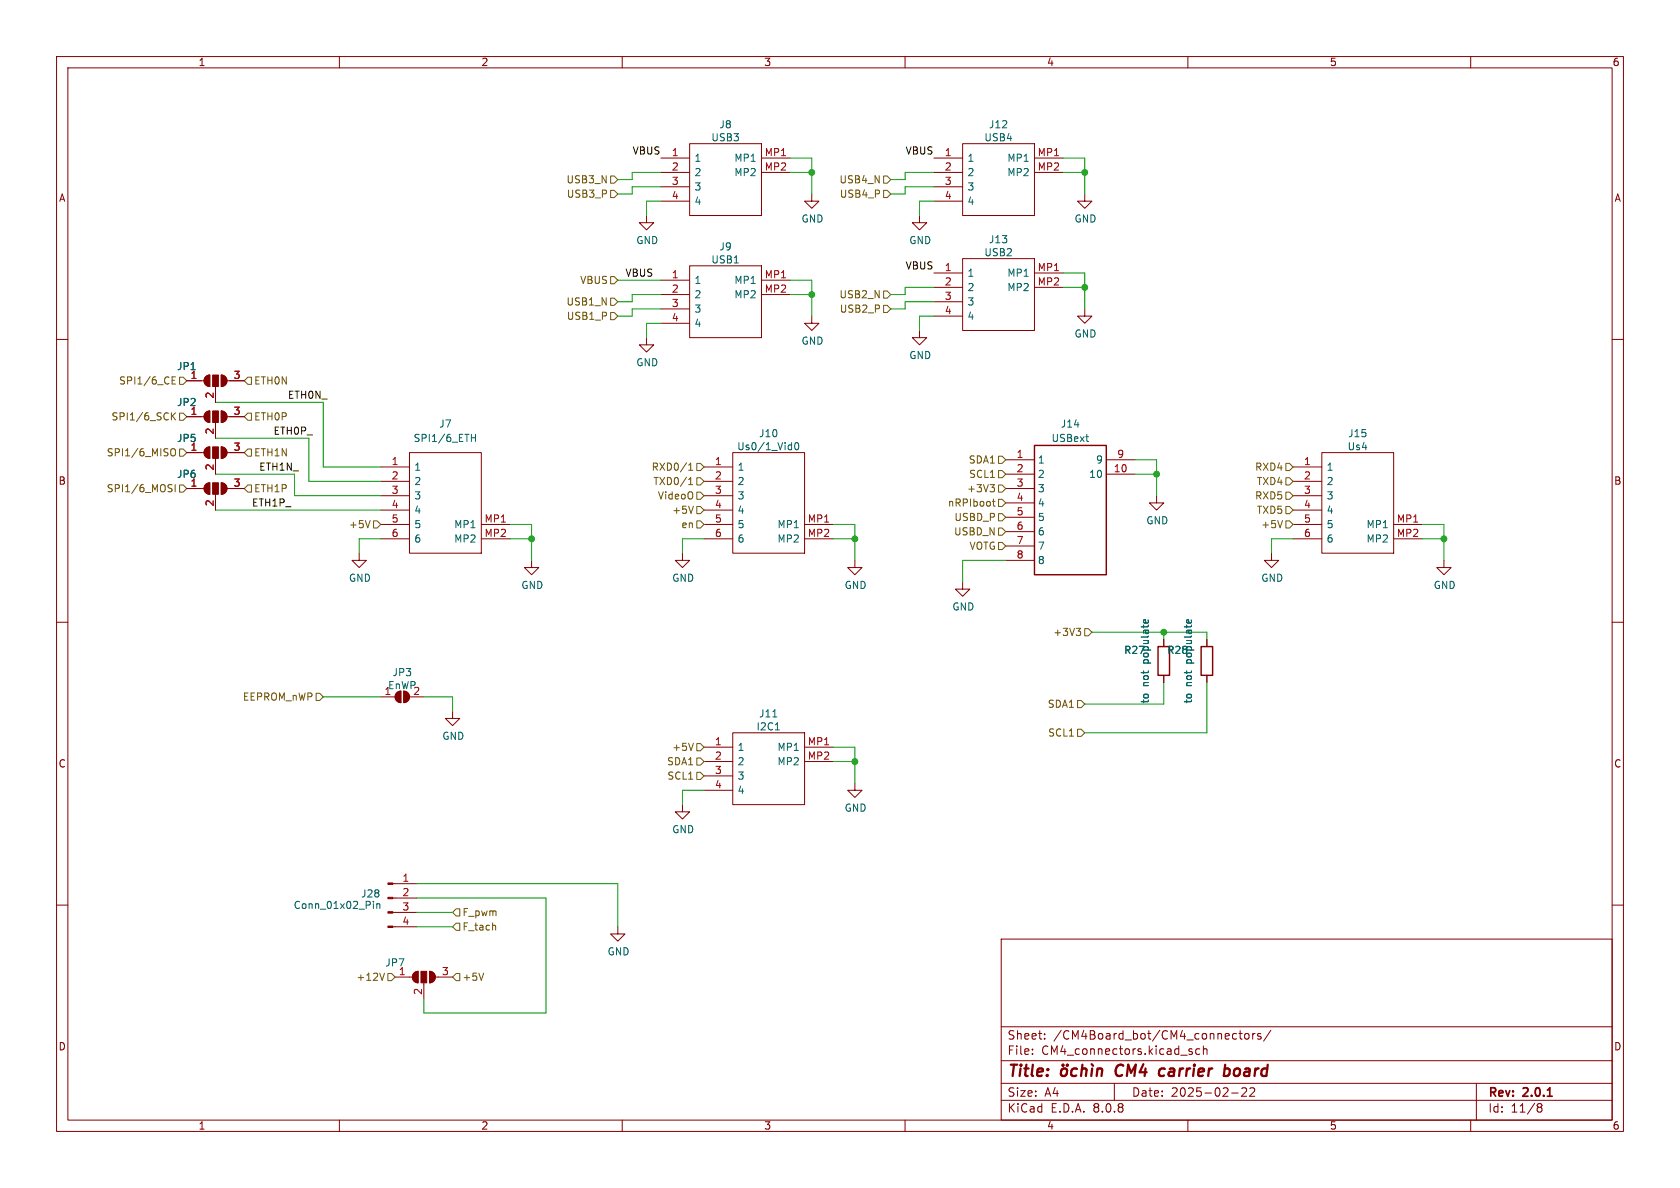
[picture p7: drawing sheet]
<svg xmlns="http://www.w3.org/2000/svg" width="297mm" height="210mm" viewBox="0 0 297 210" stroke-linecap="round" stroke-linejoin="round" font-family="sans-serif">
<g fill="none" stroke="#840000" stroke-width=".18">
<path d="M10 10h277v190h-277zM12 12h273v186h-273zM60 10v2M110 10v2M160 10v2M210 10v2M260 10v2M114.3 38.1v1.3h1.3l-1.3 1.2-1.3-1.2h1.3M116.8 27.9h5.1M116.8 30.5h5.1M116.8 33h5.1M116.8 35.6h5.1"/>
<path d="M121.9 25.4h12.7v12.7h-12.7zM134.6 27.9h5.1M134.6 30.5h5.1M143.5 34.3v1.3h1.3l-1.3 1.2-1.3-1.2h1.3M162.6 38.1v1.3h1.2l-1.2 1.2-1.3-1.2h1.3M165.1 27.9h5.1M165.1 30.5h5.1M165.1 33h5.1M165.1 35.6h5.1M170.2 25.4h12.7v12.7h-12.7zM182.9 27.9h5.1M182.9 30.5h5.1"/>
<path d="M191.8 34.3v1.3h1.2l-1.2 1.2-1.3-1.2h1.3M114.3 59.7v1.3h1.3l-1.3 1.2-1.3-1.2h1.3M116.8 49.5h5.1M116.8 52.1h5.1M116.8 54.6h5.1M116.8 57.2h5.1M121.9 47h12.7v12.7h-12.7zM134.6 49.5h5.1M134.6 52.1h5.1M143.5 55.9v1.3h1.3l-1.3 1.2-1.3-1.2h1.3M162.6 58.4v1.3h1.2l-1.2 1.3-1.3-1.3h1.3M165.1 48.3h5.1"/>
<path d="M165.1 50.8h5.1M165.1 53.3h5.1M165.1 55.9h5.1M170.2 45.7h12.7v12.7h-12.7zM182.9 48.3h5.1M182.9 50.8h5.1M191.8 54.6v1.3h1.2l-1.2 1.3-1.3-1.3h1.3M10 60h2M33 67.3h3.1M33 73.7h3.1M36.4 79.3l.7-.3v2a1.02 1.02 0 0 1-.9-.6 1.02 1.02 0 0 1 .2-1.1zM36.4 66.6l.7-.3v2a1.02 1.02 0 0 1-.9-.6 1.02 1.02 0 0 1 .2-1.1z"/>
<path d="M36.4 72.9l.7-.3v2.1a1.02 1.02 0 0 1-.9-.7 1.02 1.02 0 0 1 .2-1.1zM38.1 68.3v2.8M38.1 74.7v2.8M39.1 79a1.02 1.02 0 0 1 1 1 1.02 1.02 0 0 1-1 1zM39.1 66.3a1.02 1.02 0 0 1 1 1 1.02 1.02 0 0 1-1 1zM39.1 72.6a1.02 1.02 0 0 1 1 1.1 1.02 1.02 0 0 1-1 1zM40.1 67.3h3.1M40.1 73.7h3.1M285 60h2M33 86.4h3.1M33 80h3.1M36.4 85.6l.7-.3v2.1a1.02 1.02 0 0 1-.9-.7 1.02 1.02 0 0 1 .2-1.1z"/>
<path d="M38.1 81v2.8M38.1 87.4v2.8M39.1 85.3a1.02 1.02 0 0 1 1 1.1 1.02 1.02 0 0 1-1 1zM40.1 86.4h3.1M40.1 80h3.1M63.5 97.8v1.3h1.3l-1.3 1.2-1.3-1.2h1.3M67.3 82.6h5.1M67.3 85.1h5.1M67.3 87.6h5.1M67.3 90.2h5.1M67.3 92.7h5.1M67.3 95.3h5.1"/>
<path d="M72.4 80h12.7v17.8h-12.7zM85.1 92.7h5.1M85.1 95.3h5.1M94 99.1v1.2h1.2l-1.2 1.3-1.3-1.3h1.3M120.6 97.8v1.3h1.3l-1.3 1.2-1.2-1.2h1.2M124.5 82.6h5M124.5 85.1h5M124.5 87.6h5M124.5 90.2h5M124.5 92.7h5M124.5 95.3h5M129.5 80h12.7v17.8h-12.7z"/>
<path d="M142.2 92.7h5.1M142.2 95.3h5.1M151.1 99.1v1.2h1.3l-1.3 1.3-1.2-1.3h1.2M177.8 81.3h5.1M177.8 83.8h5.1M177.8 86.4h5.1M177.8 88.9h5.1M177.8 91.4h5.1M177.8 94h5.1M177.8 96.5h5.1M177.8 99.1h5.1M195.6 81.3h5.1"/>
<path d="M195.6 83.8h5.1M204.5 87.6v1.3h1.2l-1.2 1.3-1.3-1.3h1.3M224.8 97.8v1.3h1.3l-1.3 1.2-1.3-1.2h1.3M228.6 82.6h5.1M228.6 85.1h5.1M228.6 87.6h5.1M228.6 90.2h5.1M228.6 92.7h5.1M228.6 95.3h5.1M233.7 80h12.7v17.8h-12.7zM246.4 92.7h5.1M246.4 95.3h5.1"/>
<path d="M255.3 99.1v1.2h1.2l-1.2 1.3-1.3-1.3h1.3M10 110h2M170.2 102.9v1.2h1.2l-1.2 1.3-1.3-1.3h1.3M205.7 113v1.3M205.7 119.4v1.3M213.4 113v1.3M213.4 119.4v1.3M285 110h2M67.3 123.2h2.5M70.1 122.5l.8-.3v2a1.02 1.02 0 0 1-1-.6 1.02 1.02 0 0 1 .2-1.1zM71.4 122.2a1.02 1.02 0 0 1 1 1 1.02 1.02 0 0 1-1 1zM72.4 123.2h2.5"/>
<path d="M80 125.7v1.3h1.3l-1.3 1.3-1.3-1.3h1.3M124.5 132.1h5M124.5 134.6h5M124.5 137.2h5M124.5 139.7h5M129.5 129.5h12.7v12.7h-12.7zM142.2 132.1h5.1M142.2 134.6h5.1M151.1 138.4v1.3h1.3l-1.3 1.3-1.2-1.3h1.2M69.4 158.8h4.3M69.4 156.2h4.3M120.6 142.2v1.3h1.3l-1.3 1.3-1.2-1.3h1.2"/>
<path d="M10 160h2M69.4 163.8h4.3M69.4 161.3h4.3M69.8 172.7h3.1M73.2 172l.7-.3v2a1.02 1.02 0 0 1-.9-.6 1.02 1.02 0 0 1 .2-1.1zM74.9 173.7v2.8M75.9 171.7a1.02 1.02 0 0 1 1.1 1 1.02 1.02 0 0 1-1.1 1zM77 172.7h3M109.2 163.8v1.3h1.3l-1.3 1.3-1.3-1.3h1.3M177 166h108v32h-108zM285 160h2M60 198v2"/>
<path d="M110 198v2M160 198v2M177 194.5h108M177 191.5h108M177 187.5h108M177 181.5h108M182.5 186.3v.1M182.5 185.5v.1M184.7 183.6v.1M184.7 182.8v.1M197 191.5v3M210 198v2"/>
<path d="M210.2 185.8l.5 .2 .1 .1-.1 .2-.4 .1M210.2 185.5h.5M212.1 185.5l-.4-.1-.3 .3v.4l.1 .2h.6M212.7 185.5l.3-.1 .3 .1 .1 .9M212.7 184.9v1.5M217.7 193.2h1.2M218.5 182.7l.1 .1M218.6 183.6l-.1 .1M219 182.7h.6M219.2 182.2v1.3l.4 .2M219.5 192.4l.6-.1 .2 .1 .1 .3-.9 1.1h.9M220.2 182.8l.3-.1 .3 .3v.4l-.3 .3-.3-.1-.2-.2v-.4z"/>
<path d="M221 192.4l.5-.1 .2 .1 .1 .3-.9 1.1h.9M221.5 182.7v1M221.9 182.7l-.3 .1-.1 .2M222.9 182.8l-.4-.1-.2 .2 .1 .2 .5 .2v.3h-.6M224.7 182.1l-1.3 2M260 198v2M261 191.5v6.5M271.7 195.5l.3 .2M271.7 195.4l.3-.3 .5 .1 .1 .3-.3 .2M272 195.7h.3M272 195.7l-.3 .3M272.3 195.7l.3 .3-.1 .5-.5 .1-.3-.3"/>
</g>
<path d="M273.6 193.8h.8" fill="none" stroke="#840000" stroke-width=".3"/>
<g fill="none" stroke="#840000" stroke-width=".4">
<path d="M187.7 189.1a.52 .52 0 0 1 .6-.2 .52 .52 0 0 1 .4 .4l-.1 .5a.55 .55 0 0 1-.5 .4 .55 .55 0 0 1-.6-.4zM187.9 188.2l.1 .1-.1 .1M187.9 188.2l-.1 .1 .1 .1M187.9 188.2v.2M188.7 188.2l-.1 .1 .1 .1M188.7 188.2l.1 .1-.1 .1M188.7 188.2v.2M190.4 189a.66 .66 0 0 0-1 .3l-.1 .5 .2 .3 .2 .1 .6-.1M191.3 189.1a.49 .49 0 0 1 .8 .1l-.1 1M191.4 188.2l-.3 2M193 188.1l.2 .3M193.1 188.9l-.2 1.3"/>
<path d="M194 189.1a.49 .49 0 0 1 .9 .1l-.2 1M194 188.9l-.1 1.3M197.5 188.5a1.27 1.27 0 0 0 0 1.6M205 190.1l.2 .1 .6-.1M205.9 189a.66 .66 0 0 0-1 .3M216.5 189l.2-.1 .6 .1 .1 .3-.1 .5a.66 .66 0 0 1-.9 .3M216.6 188.2l-.3 2"/>
</g>
<g fill="#840000" stroke="#840000" stroke-width=".18">
<path d="M70.1 122.5l.8-.3v2a1.02 1.02 0 0 1-1-.6 1.02 1.02 0 0 1 .2-1.1z"/>
<path d="M71.4 122.2a1.02 1.02 0 0 1 1 1 1.02 1.02 0 0 1-1 1z"/>
<path d="M73.2 172l.7-.3v2a1.02 1.02 0 0 1-.9-.6 1.02 1.02 0 0 1 .2-1.1z"/>
<path d="M74.4 171.7h1v2h-1z"/>
<path d="M75.9 171.7a1.02 1.02 0 0 1 1.1 1 1.02 1.02 0 0 1-1.1 1z"/>
<path d="M68.6 163.7h.8v.3h-.8z"/>
<path d="M68.6 161.2h.8v.2h-.8z"/>
<path d="M68.6 158.6h.8v.3h-.8z"/>
<path d="M68.6 156.1h.8v.2h-.8z"/>
<path d="M36.4 85.6l.7-.3v2.1a1.02 1.02 0 0 1-.9-.7 1.02 1.02 0 0 1 .2-1.1z"/>
<path d="M37.6 85.3h1v2.1h-1z"/>
<path d="M39.1 85.3a1.02 1.02 0 0 1 1 1.1 1.02 1.02 0 0 1-1 1z"/>
<path d="M36.4 79.3l.7-.3v2a1.02 1.02 0 0 1-.9-.6 1.02 1.02 0 0 1 .2-1.1z"/>
<path d="M37.6 79h1v2h-1z"/>
<path d="M39.1 79a1.02 1.02 0 0 1 1 1 1.02 1.02 0 0 1-1 1z"/>
<path d="M36.4 66.6l.7-.3v2a1.02 1.02 0 0 1-.9-.6 1.02 1.02 0 0 1 .2-1.1z"/>
<path d="M37.6 66.3h1v2h-1z"/>
<path d="M39.1 66.3a1.02 1.02 0 0 1 1 1 1.02 1.02 0 0 1-1 1z"/>
<path d="M36.4 72.9l.7-.3v2.1a1.02 1.02 0 0 1-.9-.7 1.02 1.02 0 0 1 .2-1.1z"/>
<path d="M37.6 72.6h1v2.1h-1z"/>
<path d="M39.1 72.6a1.02 1.02 0 0 1 1 1.1 1.02 1.02 0 0 1-1 1z"/>
</g>
<g fill="none" stroke="#006464" stroke-width=".18">
<path d="M83.3 76.8v1.2M83.3 77.4h.8M84.1 76.8v1.2M139.8 78.7h.1M139.9 78.2v1.3M139.9 79.4l-.1 .1M140.6 78.4l.2-.2a.68 .68 0 0 1 .4 .7 .68 .68 0 0 1-.4 .6l-.2-.1-.1-.4zM192 77.2h.4M192.3 78h.1M202.2 110v-.4l.3-.1 .1 .6M203 109.6v.4M209.8 110l.1-.4 .2-.1 .1 .6"/>
<path d="M210.6 109.6v.4M136.6 126.7h.7M137.1 129h.7M66 159.8v.8M66.6 159.8v.8M66.6 159.9l.2-.1h.3l.1 .8"/>
</g>
<path d="M182.9 78.7h12.7v22.9h-12.7zM204.7 114.3h2.1v5.1h-2.1zM212.3 114.3h2.1v5.1h-2.1z" fill="none" stroke="#840000" stroke-width=".25"/>
<g fill="none" stroke="#725600" stroke-width=".18">
<path d="M107.9 31.1h.7l.6 .7-.6 .6h-.7zM107.9 33.7h.7l.6 .6-.6 .6h-.7zM156.2 31.1h.6l.7 .7-.7 .6h-.6zM156.2 33.7h.6l.7 .6-.7 .6h-.6zM107.9 52.7h.7l.6 .6-.6 .7h-.7zM107.9 48.9h.7l.6 .6-.6 .7h-.7zM107.9 55.2h.7l.6 .7-.6 .6h-.7zM156.2 54h.6l.7 .6-.7 .6h-.6zM156.2 51.4h.6l.7 .7-.7 .6h-.6zM30.2 79.5l.3-.2a.43 .43 0 0 1 .5 .4v.5a.42 .42 0 0 1-.4 .4 .42 .42 0 0 1-.4-.4zM30.3 73v1.2M30.4 67.2h.4"/>
<path d="M30.5 73.5l.5 .7M31 73l-.7 .7M31 66.6h-.6v1.3h.6M31.7 66.7h.7l.6 .6-.6 .6h-.7zM31.7 73h.7l.6 .7-.6 .6h-.7zM31.7 79.4h.7l.6 .6-.6 .6h-.7zM43.8 79.4h.6v1.2h-.6l-.6-.6zM43.8 73h.6v1.3h-.6l-.6-.6zM43.8 66.7h.6v1.2h-.6l-.6-.6zM29.9 85.7h.5M29.9 86.3l.4 .1 .1 .3-.2 .2h-.3M31 85.7v1.2"/>
<path d="M31.7 85.7h.7l.6 .7-.6 .6h-.7zM43.8 85.7h.6v1.3h-.6l-.6-.6zM65.4 92l-.4 1.3M66 92.1h.7l.6 .6-.6 .6h-.7zM121.7 85.7h.8M121.7 82.2l.4-.3v1.2M121.7 84.8l.4-.4v1.3M121.7 83.1h.8M122.6 89.5l-.4 1.2M123.2 89.5h.6l.7 .7-.7 .6h-.6zM123.2 92.1h.6l.7 .6-.7 .6h-.6zM123.2 84.5h.6l.7 .6-.7 .6h-.6z"/>
<path d="M123.2 87h.6l.7 .6-.7 .7h-.6zM123.2 81.9h.6l.7 .7-.7 .6h-.6zM175 85.7h.8l-.4 .5M175.4 88.6h.5M175.6 86.2l.2 .2v.3l-.2 .2M175.6 88.2v1.1l.3 .2M176.5 90.8h.7l.6 .6-.6 .7h-.7zM176.5 83.2h.7l.6 .6-.6 .7h-.7zM176.5 85.7h.7l.6 .7-.6 .6h-.7zM176.5 80.6h.7l.6 .7-.6 .6h-.7zM176.5 95.9h.7l.6 .6-.6 .7h-.7zM176.5 93.3h.7l.6 .7-.6 .6h-.7z"/>
<path d="M176.5 88.3h.7l.6 .6-.6 .6h-.7zM226.7 92l-.4 1.3M227.3 81.9h.7l.6 .7-.6 .6h-.7zM227.3 87h.7l.6 .6-.6 .7h-.7zM227.3 84.5h.7l.6 .6-.6 .6h-.7zM227.3 89.5h.7l.6 .7-.6 .6h-.7zM227.3 92.1h.7l.6 .6-.6 .6h-.7zM190.3 111.1h.7l-.4 .5M190.8 111.6l.2 .2v.3l-.2 .2M191.8 111.1h.6l.6 .7-.6 .6h-.6zM55.9 122.6h.6l.6 .6-.6 .6h-.6zM122.6 131.4l-.4 1.3"/>
<path d="M123.2 131.4h.6l.7 .7-.7 .6h-.6zM123.2 134h.6l.7 .6-.7 .7h-.6zM123.2 136.5h.6l.7 .7-.7 .6h-.6zM190.5 123.8h.6l.7 .7-.7 .6h-.6zM190.5 128.9h.6l.7 .6-.7 .7h-.6zM68 172l-.4 1.3M68.6 172.1h.6l.6 .6-.6 .7h-.6zM80 172.7l.6-.6h.7v1.3h-.7zM80 161.3l.6-.6h.7v1.2h-.7zM80.6 163.2h.7v1.3h-.7l-.6-.7zM85.5 172l-.4 1.3M87.6 163.6v.8"/>
</g>
<g fill="none" stroke="#009600" stroke-width=".18">
<path d="M116.8 30.5h-5v1.3h-2.6M116.8 33h-5v1.3h-2.6M116.8 35.6h-2.5v2.5M139.7 30.5h3.8M139.7 27.9h3.8v6.4M165.1 30.5h-5.1v1.3h-2.5M165.1 33h-5.1v1.3h-2.5M165.1 35.6h-2.5v2.5M188 30.5h3.8M188 27.9h3.8v6.4M109.2 49.5h7.6M116.8 57.2h-2.5v2.5"/>
<path d="M116.8 52.1h-5v1.2h-2.6M116.8 54.6h-5v1.3h-2.6M139.7 49.5h3.8v6.4M139.7 52.1h3.8M165.1 50.8h-5.1v1.3h-2.5M165.1 53.3h-5.1v1.3h-2.5M165.1 55.9h-2.5v2.5M188 48.3h3.8v6.3M188 50.8h3.8M38.1 77.5h16.5v7.6h12.7M38.1 71.1h19v11.5h10.2M38.1 83.8h14v3.8h15.2"/>
<path d="M38.1 90.2h29.2M67.3 95.3h-3.8v2.5M90.2 92.7h3.8v6.4M90.2 95.3h3.8M124.5 95.3h-3.9v2.5M147.3 92.7h3.8v6.4M147.3 95.3h3.8M177.8 99.1h-7.6v3.8M200.7 83.8h3.8M200.7 81.3h3.8v6.3M228.6 95.3h-3.8v2.5M251.5 92.7h3.8v6.4"/>
<path d="M251.5 95.3h3.8M193 111.8h20.4v1.2M205.7 111.8v1.2M57.1 123.2h10.2M74.9 123.2h5.1v2.5M124.5 139.7h-3.9v2.5M147.3 132.1h3.8v6.3M147.3 134.6h3.8M205.7 120.7v3.8h-13.9M213.4 120.7v8.8h-21.6M73.7 158.8h22.8v20.3h-21.6v-2.6M73.7 156.2h35.5v7.6"/>
<path d="M73.7 161.3h6.3M73.7 163.8h6.3"/>
</g>
<g fill="#009600" stroke="#009600" stroke-width=".18">
<circle cx="143.5" cy="30.5" r=".51"/>
<circle cx="204.5" cy="83.8" r=".51"/>
<circle cx="255.3" cy="95.3" r=".51"/>
<circle cx="151.1" cy="134.6" r=".51"/>
<circle cx="94" cy="95.3" r=".51"/>
<circle cx="143.5" cy="52.1" r=".51"/>
<circle cx="151.1" cy="95.3" r=".51"/>
<circle cx="205.7" cy="111.8" r=".51"/>
<circle cx="191.8" cy="50.8" r=".51"/>
<circle cx="191.8" cy="30.5" r=".51"/>
</g>
<g font-size="2.8" fill="#840000">
<text x="178" y="190.9">Title:</text>
<text x="198.1" y="190.9">CM4</text>
<text x="206.6" y="190.9">carrier</text>
<text x="218.8" y="190.9">board</text>
</g>
<g font-size="2.1" fill="#840000">
<text x="178" y="184">Sheet:</text>
<text x="186.2" y="184">/CM4Board_bot/CM4_connectors/</text>
<text x="178" y="186.7">File:</text>
<text x="184.1" y="186.7">CM4_connectors.kicad_sch</text>
<text x="178" y="196.9">KiCad</text>
<text x="178" y="194.1">Size:</text>
<text x="184.7" y="194.1">A4</text>
<text x="185.7" y="196.9">E.D.A.</text>
<text x="193.3" y="196.9">8.0.8</text>
<text x="200" y="194.1">Date:</text>
<text x="207" y="194.1">2025-02-22</text>
<text x="263" y="194.3">Rev:</text>
<text x="263" y="196.9">Id:</text>
<text x="267.1" y="196.9">11/8</text>
<text x="269.4" y="194.3">2.0.1</text>
</g>
<g font-size="1.8" fill="#840000">
<text x="35" y="11.9">1</text>
<text x="85" y="11.9">2</text>
<text x="135" y="11.9">3</text>
<text x="185" y="11.9">4</text>
<text x="235" y="11.9">5</text>
<text x="285" y="11.9">6</text>
<text x="10.3" y="35.9">A</text>
<text x="285.3" y="35.9">A</text>
<text x="10.3" y="85.9">B</text>
<text x="285.3" y="85.9">B</text>
<text x="10.3" y="135.9">C</text>
<text x="285.3" y="135.9">C</text>
<text x="10.3" y="185.9">D</text>
<text x="285.3" y="185.9">D</text>
<text x="35" y="199.9">1</text>
<text x="85" y="199.9">2</text>
<text x="135" y="199.9">3</text>
<text x="185" y="199.9">4</text>
<text x="235" y="199.9">5</text>
<text x="285" y="199.9">6</text>
</g>
<g font-size="1.8" fill="#006464">
<text x="127.1" y="22.9">J8</text>
<text x="174.7" y="22.9">J12</text>
<text x="122.7" y="28.8">1</text>
<text x="125.7" y="25.2">USB3</text>
<text x="129.7" y="28.8">MP1</text>
<text x="170.9" y="28.8">1</text>
<text x="173.9" y="25.2">USB4</text>
<text x="178" y="28.8">MP1</text>
<text x="122.7" y="31.3">2</text>
<text x="122.7" y="33.9">3</text>
<text x="129.7" y="31.3">MP2</text>
<text x="170.9" y="31.3">2</text>
<text x="170.9" y="33.9">3</text>
<text x="178" y="31.3">MP2</text>
<text x="122.7" y="36.4">4</text>
<text x="141.6" y="39.5">GND</text>
<text x="170.9" y="36.4">4</text>
<text x="189.9" y="39.5">GND</text>
<text x="112.4" y="43.4">GND</text>
<text x="125.7" y="46.8">USB1</text>
<text x="127.1" y="44.5">J9</text>
<text x="160.7" y="43.4">GND</text>
<text x="173.9" y="45.5">USB2</text>
<text x="174.7" y="43.2">J13</text>
<text x="122.7" y="50.4">1</text>
<text x="122.7" y="52.9">2</text>
<text x="129.7" y="50.4">MP1</text>
<text x="129.7" y="52.9">MP2</text>
<text x="170.9" y="49.1">1</text>
<text x="170.9" y="51.7">2</text>
<text x="178" y="49.1">MP1</text>
<text x="178" y="51.7">MP2</text>
<text x="122.7" y="55.5">3</text>
<text x="122.7" y="58">4</text>
<text x="170.9" y="54.2">3</text>
<text x="170.9" y="56.7">4</text>
<text x="189.9" y="59.9">GND</text>
<text x="31.2" y="65.6">JP1</text>
<text x="112.4" y="64.9">GND</text>
<text x="141.6" y="61.1">GND</text>
<text x="160.7" y="63.7">GND</text>
<text x="31.2" y="72">JP2</text>
<text x="77.5" y="75.8">J7</text>
<text x="134.1" y="77.5">J10</text>
<text x="187.4" y="75.8">J14</text>
<text x="238.2" y="77.5">J15</text>
<text x="31.2" y="78.3">JP5</text>
<text x="73" y="78.3">SPI1/6_ETH</text>
<text x="73.2" y="83.4">1</text>
<text x="130.2" y="79.8">Us0/1_Vid0</text>
<text x="130.3" y="83.4">1</text>
<text x="183.4" y="82.1">1</text>
<text x="185.8" y="78.3">USBext</text>
<text x="193.7" y="82.1">9</text>
<text x="234.4" y="83.4">1</text>
<text x="238.1" y="79.8">Us4</text>
<text x="31.2" y="84.7">JP6</text>
<text x="73.2" y="86">2</text>
<text x="73.2" y="88.5">3</text>
<text x="130.3" y="86">2</text>
<text x="130.3" y="88.5">3</text>
<text x="183.4" y="84.7">2</text>
<text x="183.4" y="87.2">3</text>
<text x="183.4" y="89.8">4</text>
<text x="192.4" y="84.7">10</text>
<text x="234.4" y="86">2</text>
<text x="234.4" y="88.5">3</text>
<text x="73.2" y="91">4</text>
<text x="73.2" y="93.6">5</text>
<text x="80.2" y="93.6">MP1</text>
<text x="130.3" y="91">4</text>
<text x="130.3" y="93.6">5</text>
<text x="137.3" y="93.6">MP1</text>
<text x="183.4" y="92.3">5</text>
<text x="183.4" y="94.8">6</text>
<text x="202.6" y="92.9">GND</text>
<text x="234.4" y="91">4</text>
<text x="234.4" y="93.6">5</text>
<text x="241.5" y="93.6">MP1</text>
<text x="73.2" y="96.1">6</text>
<text x="80.2" y="96.1">MP2</text>
<text x="130.3" y="96.1">6</text>
<text x="137.3" y="96.1">MP2</text>
<text x="183.4" y="97.4">7</text>
<text x="183.4" y="99.9">8</text>
<text x="234.4" y="96.1">6</text>
<text x="241.5" y="96.1">MP2</text>
<text x="61.6" y="103">GND</text>
<text x="92.1" y="104.3">GND</text>
<text x="118.7" y="103">GND</text>
<text x="149.2" y="104.3">GND</text>
<text x="222.9" y="103">GND</text>
<text x="253.4" y="104.3">GND</text>
<text x="168.3" y="108.1">GND</text>
<text x="69.3" y="119.7">JP3</text>
<text x="198.6" y="115.8">R27</text>
<text x="203.3" y="117.2" transform="rotate(-90 203.3 117.2)">populate</text>
<text x="206.3" y="115.8">R28</text>
<text x="210.9" y="117.2" transform="rotate(-90 210.9 117.2)">populate</text>
<text x="68.5" y="122">EnWP</text>
<text x="73" y="122.9">2</text>
<text x="203.3" y="124.5" transform="rotate(-90 203.3 124.5)">to</text>
<text x="203.3" y="121.4" transform="rotate(-90 203.3 121.4)">not</text>
<text x="210.9" y="124.5" transform="rotate(-90 210.9 124.5)">to</text>
<text x="210.9" y="121.4" transform="rotate(-90 210.9 121.4)">not</text>
<text x="78.1" y="131">GND</text>
<text x="133.6" y="129.3">I2C1</text>
<text x="134.1" y="127">J11</text>
<text x="130.3" y="132.9">1</text>
<text x="130.3" y="135.5">2</text>
<text x="137.3" y="132.9">MP1</text>
<text x="137.3" y="135.5">MP2</text>
<text x="130.3" y="138">3</text>
<text x="130.3" y="140.6">4</text>
<text x="149.2" y="143.7">GND</text>
<text x="118.7" y="147.5">GND</text>
<text x="51.8" y="160.9">Conn_01x02_Pin</text>
<text x="63.7" y="158.9">J28</text>
<text x="68" y="171">JP7</text>
<text x="107.3" y="169.1">GND</text>
</g>
<g font-size="1.8" fill="#0f0f0f">
<text x="111.7" y="27.4">VBUS</text>
<text x="160" y="27.4">VBUS</text>
<text x="160" y="47.7">VBUS</text>
<text x="110.5" y="49">VBUS</text>
<text x="50.8" y="70.6">ETH0N_</text>
<text x="48.3" y="76.9">ETH0P_</text>
<text x="45.7" y="83.3">ETH1N_</text>
<text x="44.4" y="89.6">ETH1P_</text>
</g>
<g font-size="1.8" fill="#a90000">
<text x="118.7" y="27.7">1</text>
<text x="135.1" y="27.7">MP1</text>
<text x="166.9" y="27.7">1</text>
<text x="183.4" y="27.7">MP1</text>
<text x="118.7" y="30.2">2</text>
<text x="118.7" y="32.8">3</text>
<text x="118.7" y="35.3">4</text>
<text x="135.1" y="30.2">MP2</text>
<text x="166.9" y="30.2">2</text>
<text x="166.9" y="32.8">3</text>
<text x="166.9" y="35.3">4</text>
<text x="183.4" y="30.2">MP2</text>
<text x="118.7" y="49.3">1</text>
<text x="118.7" y="51.8">2</text>
<text x="135.1" y="49.3">MP1</text>
<text x="135.1" y="51.8">MP2</text>
<text x="166.9" y="48">1</text>
<text x="166.9" y="50.5">2</text>
<text x="166.9" y="53.1">3</text>
<text x="183.4" y="48">MP1</text>
<text x="183.4" y="50.5">MP2</text>
<text x="118.7" y="54.4">3</text>
<text x="118.7" y="56.9">4</text>
<text x="166.9" y="55.6">4</text>
<text x="33.6" y="67.1">1</text>
<text x="37.8" y="70.6" transform="rotate(-90 37.8 70.6)">2</text>
<text x="41.2" y="67.1">3</text>
<text x="33.6" y="73.4">1</text>
<text x="37.8" y="76.9" transform="rotate(-90 37.8 76.9)">2</text>
<text x="41.2" y="73.4">3</text>
<text x="33.6" y="79.8">1</text>
<text x="37.8" y="83.3" transform="rotate(-90 37.8 83.3)">2</text>
<text x="41.2" y="79.8">3</text>
<text x="69.1" y="82.3">1</text>
<text x="126.3" y="82.3">1</text>
<text x="179.6" y="81">1</text>
<text x="179.6" y="83.6">2</text>
<text x="196.8" y="83.6">10</text>
<text x="197.4" y="81">9</text>
<text x="230.4" y="82.3">1</text>
<text x="33.6" y="86.1">1</text>
<text x="37.8" y="89.6" transform="rotate(-90 37.8 89.6)">2</text>
<text x="41.2" y="86.1">3</text>
<text x="69.1" y="84.8">2</text>
<text x="69.1" y="87.4">3</text>
<text x="69.1" y="89.9">4</text>
<text x="126.3" y="84.8">2</text>
<text x="126.3" y="87.4">3</text>
<text x="126.3" y="89.9">4</text>
<text x="179.6" y="86.1">3</text>
<text x="179.6" y="88.6">4</text>
<text x="230.4" y="84.8">2</text>
<text x="230.4" y="87.4">3</text>
<text x="230.4" y="89.9">4</text>
<text x="69.1" y="92.5">5</text>
<text x="69.1" y="95">6</text>
<text x="85.6" y="92.5">MP1</text>
<text x="85.6" y="95">MP2</text>
<text x="126.3" y="92.5">5</text>
<text x="126.3" y="95">6</text>
<text x="142.7" y="92.5">MP1</text>
<text x="142.7" y="95">MP2</text>
<text x="179.6" y="91.2">5</text>
<text x="179.6" y="93.7">6</text>
<text x="230.4" y="92.5">5</text>
<text x="230.4" y="95">6</text>
<text x="246.9" y="92.5">MP1</text>
<text x="246.9" y="95">MP2</text>
<text x="179.6" y="96.3">7</text>
<text x="179.6" y="98.8">8</text>
<text x="67.9" y="122.9">1</text>
<text x="126.3" y="131.8">1</text>
<text x="142.7" y="131.8">MP1</text>
<text x="126.3" y="134.4">2</text>
<text x="126.3" y="136.9">3</text>
<text x="142.7" y="134.4">MP2</text>
<text x="126.3" y="139.4">4</text>
<text x="71" y="156">1</text>
<text x="71" y="158.5">2</text>
<text x="71" y="161">3</text>
<text x="71" y="163.6">4</text>
<text x="70.4" y="172.5">1</text>
<text x="78" y="172.5">3</text>
<text x="74.7" y="176" transform="rotate(-90 74.7 176)">2</text>
</g>
<g font-size="1.8" fill="#725600">
<text x="100" y="32.6">USB3_N</text>
<text x="100.1" y="35.2">USB3_P</text>
<text x="148.3" y="32.6">USB4_N</text>
<text x="148.4" y="35.2">USB4_P</text>
<text x="102.5" y="50.4">VBUS</text>
<text x="148.3" y="52.9">USB2_N</text>
<text x="100" y="54.2">USB1_N</text>
<text x="100.1" y="56.7">USB1_P</text>
<text x="148.4" y="55.5">USB2_P</text>
<text x="20.9" y="68.2">SPI1/6_CE</text>
<text x="44.8" y="68.2">ETH0N</text>
<text x="19.6" y="74.5">SPI1/6_SCK</text>
<text x="44.8" y="74.5">ETH0P</text>
<text x="18.8" y="80.9">SPI1/6_MISO</text>
<text x="44.8" y="80.9">ETH1N</text>
<text x="115.1" y="83.4">RXD0/1</text>
<text x="171.2" y="82.1">SDA1</text>
<text x="221.8" y="83.4">RXD4</text>
<text x="18.8" y="87.2">SPI1/6_MOSI</text>
<text x="44.8" y="87.2">ETH1P</text>
<text x="115.4" y="86">TXD0/1</text>
<text x="116.2" y="88.5">VideoO</text>
<text x="167.5" y="89.8">nRPIboot</text>
<text x="170.9" y="87.2">+3V3</text>
<text x="171.2" y="84.7">SCL1</text>
<text x="221.8" y="88.5">RXD5</text>
<text x="222.1" y="86">TXD4</text>
<text x="61.6" y="93.6">+5V</text>
<text x="118.7" y="91">+5V</text>
<text x="120.4" y="93.6">en</text>
<text x="168.6" y="94.8">USBD_N</text>
<text x="168.6" y="92.3">USBD_P</text>
<text x="222.1" y="91">TXD5</text>
<text x="222.9" y="93.6">+5V</text>
<text x="171.3" y="97.4">VOTG</text>
<text x="186.1" y="112.6">+3V3</text>
<text x="42.8" y="124.1">EEPROM_nWP</text>
<text x="185.1" y="125.3">SDA1</text>
<text x="185.2" y="130.4">SCL1</text>
<text x="117.8" y="135.5">SDA1</text>
<text x="118.7" y="132.9">+5V</text>
<text x="117.9" y="138">SCL1</text>
<text x="81.7" y="162.2">F_pwm</text>
<text x="81.7" y="164.7">F_tach</text>
<text x="62.9" y="173.6">+12V</text>
<text x="81.7" y="173.6">+5V</text>
</g>
</svg>
